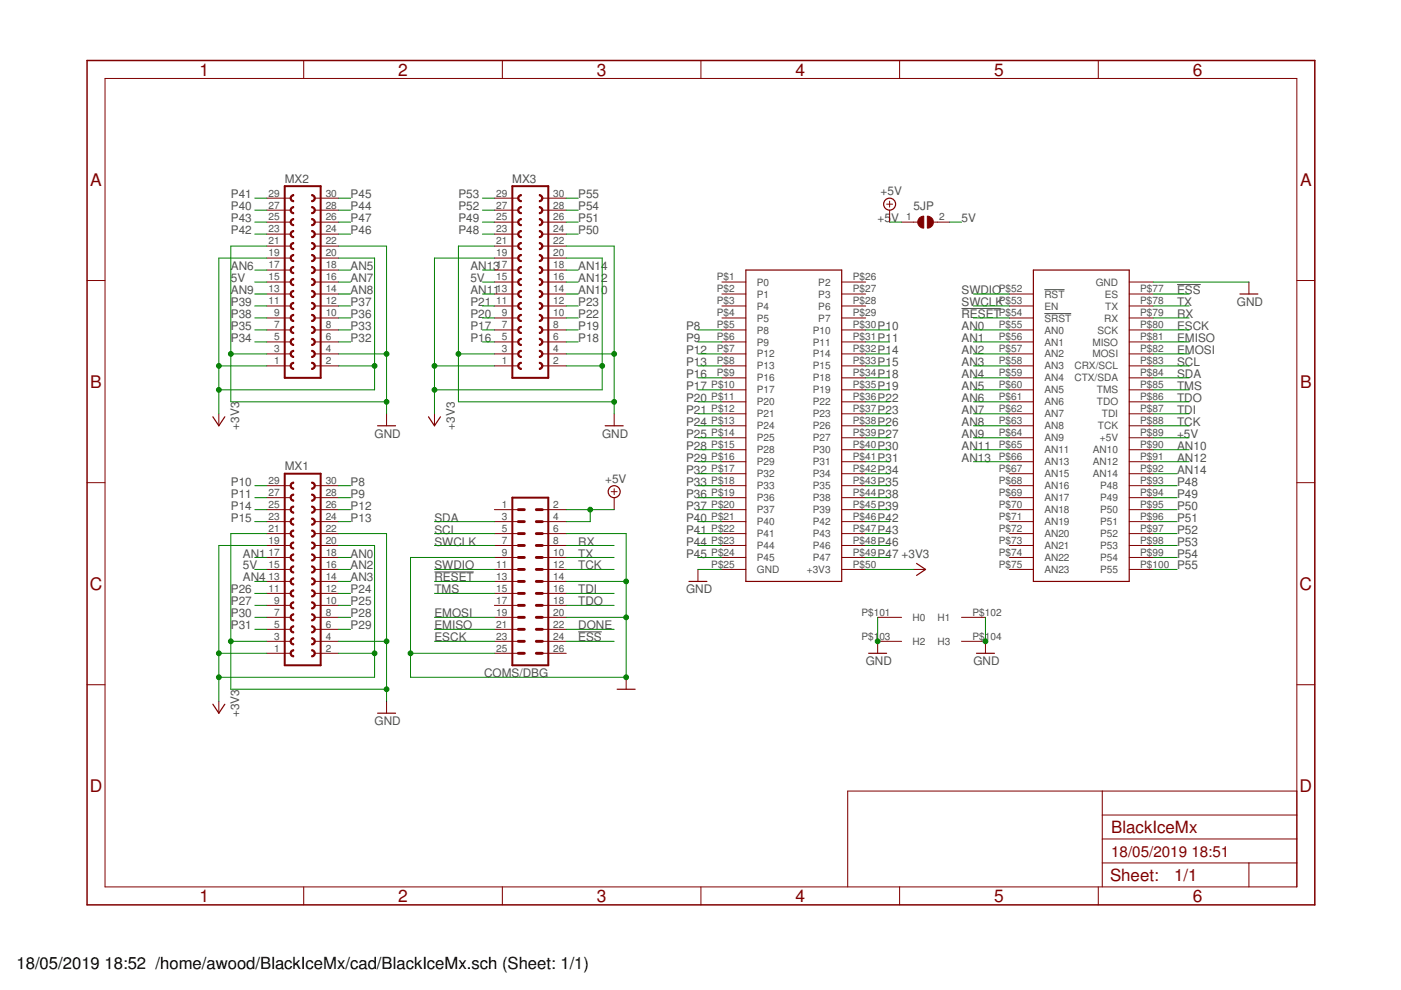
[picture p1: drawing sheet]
<svg xmlns="http://www.w3.org/2000/svg" width="297mm" height="210mm" viewBox="0 0 297 210" stroke-linecap="round" stroke-linejoin="round" font-family="sans-serif">
<path d="M203.9 65.4h8.3M221.4 61.4h4.3M221.4 66.5h5.7M249.6 60.3h5M92.1 121.3h8.3M122.6 134h5" fill="none" stroke="#505050" stroke-width=".21"/>
<path d="M60.4 39.5h7.6v40.6h-7.6zM108.6 39.5h7.6v40.6h-7.6zM60.4 100.4h7.6v40.7h-7.6zM108.6 105.5h7.6v35.6h-7.6z" fill="none" stroke="#800000" stroke-width=".42"/>
<g fill="#800000" stroke="#800000" stroke-width=".21">
<path d="M61.7 132.9l.6-.2v.2a.51 .51 0 0 0-.5 .5 .51 .51 0 0 0 .5 .5v.3a.76 .76 0 0 1-.7-.5 .76 .76 0 0 1 .1-.8z" fill-rule="evenodd"/>
<path d="M61.7 135.4l.6-.2v.3a.51 .51 0 0 0-.5 .5 .51 .51 0 0 0 .5 .5v.2a.77 .77 0 0 1-.7-.4 .77 .77 0 0 1 .1-.9z" fill-rule="evenodd"/>
<path d="M61.7 138l.6-.2v.2a.51 .51 0 0 0-.5 .5 .51 .51 0 0 0 .5 .5v.3a.77 .77 0 0 1-.7-.5 .77 .77 0 0 1 .1-.8z" fill-rule="evenodd"/>
<path d="M66.1 132.7a.76 .76 0 0 1 .8 .7 .76 .76 0 0 1-.8 .8v-.3a.51 .51 0 0 0 .5-.5 .51 .51 0 0 0-.5-.5z" fill-rule="evenodd"/>
<path d="M66.1 135.2a.76 .76 0 0 1 .8 .8 .76 .76 0 0 1-.8 .7v-.2a.51 .51 0 0 0 .5-.5 .51 .51 0 0 0-.5-.5z" fill-rule="evenodd"/>
<path d="M66.1 137.8a.76 .76 0 0 1 .8 .7 .76 .76 0 0 1-.8 .8v-.3a.51 .51 0 0 0 .5-.5 .51 .51 0 0 0-.5-.5z" fill-rule="evenodd"/>
<path d="M61.7 127.8l.6-.2v.2a.51 .51 0 0 0-.5 .6 .51 .51 0 0 0 .5 .5v.2a.76 .76 0 0 1-.7-.4 .76 .76 0 0 1 .1-.9z" fill-rule="evenodd"/>
<path d="M61.7 130.4l.6-.3v.3a.51 .51 0 0 0-.5 .5 .51 .51 0 0 0 .5 .5v.3a.76 .76 0 0 1-.7-.5 .76 .76 0 0 1 .1-.8z" fill-rule="evenodd"/>
<path d="M66.1 127.6a.76 .76 0 0 1 .8 .8 .76 .76 0 0 1-.8 .7v-.2a.51 .51 0 0 0 .5-.5 .51 .51 0 0 0-.5-.6z" fill-rule="evenodd"/>
<path d="M66.1 130.1a.76 .76 0 0 1 .8 .8 .76 .76 0 0 1-.8 .8v-.3a.51 .51 0 0 0 .5-.5 .51 .51 0 0 0-.5-.5z" fill-rule="evenodd"/>
<path d="M61.7 120.2l.6-.2v.2a.51 .51 0 0 0-.5 .5 .51 .51 0 0 0 .5 .5v.3a.76 .76 0 0 1-.7-.5 .76 .76 0 0 1 .1-.8z" fill-rule="evenodd"/>
<path d="M61.7 122.7l.6-.2v.3a.51 .51 0 0 0-.5 .5 .51 .51 0 0 0 .5 .5v.2a.76 .76 0 0 1-.7-.4 .76 .76 0 0 1 .1-.9z" fill-rule="evenodd"/>
<path d="M61.7 125.3l.6-.2v.2a.51 .51 0 0 0-.5 .5 .51 .51 0 0 0 .5 .5v.3a.76 .76 0 0 1-.7-.5 .76 .76 0 0 1 .1-.8z" fill-rule="evenodd"/>
<path d="M66.1 120a.76 .76 0 0 1 .8 .7 .76 .76 0 0 1-.8 .8v-.3a.51 .51 0 0 0 .5-.5 .51 .51 0 0 0-.5-.5z" fill-rule="evenodd"/>
<path d="M66.1 122.5a.76 .76 0 0 1 .8 .8 .76 .76 0 0 1-.8 .7v-.2a.51 .51 0 0 0 .5-.5 .51 .51 0 0 0-.5-.5z" fill-rule="evenodd"/>
<path d="M66.1 125.1a.76 .76 0 0 1 .8 .7 .76 .76 0 0 1-.8 .8v-.3a.51 .51 0 0 0 .5-.5 .51 .51 0 0 0-.5-.5z" fill-rule="evenodd"/>
<path d="M61.7 115.1l.6-.2v.2a.51 .51 0 0 0-.5 .6 .51 .51 0 0 0 .5 .5v.2a.76 .76 0 0 1-.7-.4 .76 .76 0 0 1 .1-.9z" fill-rule="evenodd"/>
<path d="M61.7 117.7l.6-.3v.3a.51 .51 0 0 0-.5 .5 .51 .51 0 0 0 .5 .5v.3a.76 .76 0 0 1-.7-.5 .76 .76 0 0 1 .1-.8z" fill-rule="evenodd"/>
<path d="M66.1 114.9a.75 .75 0 0 1 .8 .8 .75 .75 0 0 1-.8 .7v-.2a.51 .51 0 0 0 .5-.5 .51 .51 0 0 0-.5-.6z" fill-rule="evenodd"/>
<path d="M66.1 117.4a.76 .76 0 0 1 .8 .8 .76 .76 0 0 1-.8 .8v-.3a.51 .51 0 0 0 .5-.5 .51 .51 0 0 0-.5-.5z" fill-rule="evenodd"/>
<path d="M61.7 107.5l.6-.2v.2a.51 .51 0 0 0-.5 .6 .51 .51 0 0 0 .5 .5v.2a.78 .78 0 0 1-.7-.5 .78 .78 0 0 1 .1-.8z" fill-rule="evenodd"/>
<path d="M61.7 110l.6-.2v.3a.51 .51 0 0 0-.5 .5 .51 .51 0 0 0 .5 .5v.3a.78 .78 0 0 1-.7-.5 .78 .78 0 0 1 .1-.9z" fill-rule="evenodd"/>
<path d="M61.7 112.6l.6-.2v.2a.51 .51 0 0 0-.5 .5 .51 .51 0 0 0 .5 .5v.3a.78 .78 0 0 1-.7-.5 .78 .78 0 0 1 .1-.8z" fill-rule="evenodd"/>
<path d="M66.1 107.3a.76 .76 0 0 1 .8 .8 .76 .76 0 0 1-.8 .7v-.2a.51 .51 0 0 0 .5-.5 .51 .51 0 0 0-.5-.6z" fill-rule="evenodd"/>
<path d="M66.1 109.8a.76 .76 0 0 1 .8 .8 .76 .76 0 0 1-.8 .8v-.3a.51 .51 0 0 0 .5-.5 .51 .51 0 0 0-.5-.5z" fill-rule="evenodd"/>
<path d="M66.1 112.4a.76 .76 0 0 1 .8 .7 .76 .76 0 0 1-.8 .8v-.3a.51 .51 0 0 0 .5-.5 .51 .51 0 0 0-.5-.5z" fill-rule="evenodd"/>
<path d="M61.7 102.4l.6-.2v.3a.51 .51 0 0 0-.5 .5 .51 .51 0 0 0 .5 .5v.2a.78 .78 0 0 1-.7-.4 .78 .78 0 0 1 .1-.9z" fill-rule="evenodd"/>
<path d="M61.7 105l.6-.2v.2a.51 .51 0 0 0-.5 .5 .51 .51 0 0 0 .5 .5v.3a.78 .78 0 0 1-.7-.5 .78 .78 0 0 1 .1-.8z" fill-rule="evenodd"/>
<path d="M66.1 102.2a.76 .76 0 0 1 .8 .8 .76 .76 0 0 1-.8 .7v-.2a.51 .51 0 0 0 .5-.5 .51 .51 0 0 0-.5-.5z" fill-rule="evenodd"/>
<path d="M66.1 104.8a.76 .76 0 0 1 .8 .7 .76 .76 0 0 1-.8 .8v-.3a.51 .51 0 0 0 .5-.5 .51 .51 0 0 0-.5-.5z" fill-rule="evenodd"/>
<path d="M61.7 71.9l.6-.2v.3a.51 .51 0 0 0-.5 .5 .51 .51 0 0 0 .5 .5v.3a.77 .77 0 0 1-.7-.5 .77 .77 0 0 1 .1-.9z" fill-rule="evenodd"/>
<path d="M61.7 74.5l.6-.2v.2a.51 .51 0 0 0-.5 .5 .51 .51 0 0 0 .5 .5v.3a.77 .77 0 0 1-.7-.5 .77 .77 0 0 1 .1-.8z" fill-rule="evenodd"/>
<path d="M61.7 77l.6-.2v.3a.51 .51 0 0 0-.5 .5 .51 .51 0 0 0 .5 .5v.2a.78 .78 0 0 1-.7-.4 .78 .78 0 0 1 .1-.9z" fill-rule="evenodd"/>
<path d="M66.1 71.7a.76 .76 0 0 1 .8 .8 .76 .76 0 0 1-.8 .8v-.3a.51 .51 0 0 0 .5-.5 .51 .51 0 0 0-.5-.5z" fill-rule="evenodd"/>
<path d="M66.1 74.3a.76 .76 0 0 1 .8 .7 .76 .76 0 0 1-.8 .8v-.3a.51 .51 0 0 0 .5-.5 .51 .51 0 0 0-.5-.5z" fill-rule="evenodd"/>
<path d="M66.1 76.8a.76 .76 0 0 1 .8 .8 .76 .76 0 0 1-.8 .7v-.2a.51 .51 0 0 0 .5-.5 .51 .51 0 0 0-.5-.5z" fill-rule="evenodd"/>
<path d="M61.7 66.9l.6-.2v.2a.51 .51 0 0 0-.5 .5 .51 .51 0 0 0 .5 .5v.3a.77 .77 0 0 1-.7-.5 .77 .77 0 0 1 .1-.8z" fill-rule="evenodd"/>
<path d="M61.7 69.4l.6-.2v.2a.51 .51 0 0 0-.5 .6 .51 .51 0 0 0 .5 .5v.2a.77 .77 0 0 1-.7-.5 .77 .77 0 0 1 .1-.8z" fill-rule="evenodd"/>
<path d="M66.1 66.7a.76 .76 0 0 1 .8 .7 .76 .76 0 0 1-.8 .8v-.3a.51 .51 0 0 0 .5-.5 .51 .51 0 0 0-.5-.5z" fill-rule="evenodd"/>
<path d="M66.1 69.2a.76 .76 0 0 1 .8 .8 .76 .76 0 0 1-.8 .7v-.2a.51 .51 0 0 0 .5-.5 .51 .51 0 0 0-.5-.6z" fill-rule="evenodd"/>
<path d="M61.7 59.2l.6-.2v.3a.51 .51 0 0 0-.5 .5 .51 .51 0 0 0 .5 .5v.3a.77 .77 0 0 1-.7-.5 .77 .77 0 0 1 .1-.9z" fill-rule="evenodd"/>
<path d="M61.7 61.8l.6-.2v.2a.51 .51 0 0 0-.5 .5 .51 .51 0 0 0 .5 .5v.3a.77 .77 0 0 1-.7-.5 .77 .77 0 0 1 .1-.8z" fill-rule="evenodd"/>
<path d="M61.7 64.3l.6-.2v.3a.51 .51 0 0 0-.5 .5 .51 .51 0 0 0 .5 .5v.2a.77 .77 0 0 1-.7-.4 .77 .77 0 0 1 .1-.9z" fill-rule="evenodd"/>
<path d="M66.1 59a.76 .76 0 0 1 .8 .8 .76 .76 0 0 1-.8 .8v-.3a.51 .51 0 0 0 .5-.5 .51 .51 0 0 0-.5-.5z" fill-rule="evenodd"/>
<path d="M66.1 61.6a.76 .76 0 0 1 .8 .7 .76 .76 0 0 1-.8 .8v-.3a.51 .51 0 0 0 .5-.5 .51 .51 0 0 0-.5-.5z" fill-rule="evenodd"/>
<path d="M66.1 64.1a.76 .76 0 0 1 .8 .8 .76 .76 0 0 1-.8 .7v-.2a.51 .51 0 0 0 .5-.5 .51 .51 0 0 0-.5-.5z" fill-rule="evenodd"/>
<path d="M61.7 54.2l.6-.2v.2a.51 .51 0 0 0-.5 .5 .51 .51 0 0 0 .5 .5v.3a.77 .77 0 0 1-.7-.5 .77 .77 0 0 1 .1-.8z" fill-rule="evenodd"/>
<path d="M61.7 56.7l.6-.2v.2a.51 .51 0 0 0-.5 .6 .51 .51 0 0 0 .5 .5v.2a.77 .77 0 0 1-.7-.5 .77 .77 0 0 1 .1-.8z" fill-rule="evenodd"/>
<path d="M66.1 54a.76 .76 0 0 1 .8 .7 .76 .76 0 0 1-.8 .8v-.3a.51 .51 0 0 0 .5-.5 .51 .51 0 0 0-.5-.5z" fill-rule="evenodd"/>
<path d="M66.1 56.5a.76 .76 0 0 1 .8 .8 .76 .76 0 0 1-.8 .7v-.2a.51 .51 0 0 0 .5-.5 .51 .51 0 0 0-.5-.6z" fill-rule="evenodd"/>
<path d="M61.7 46.6l.6-.3v.3a.51 .51 0 0 0-.5 .5 .51 .51 0 0 0 .5 .5v.3a.76 .76 0 0 1-.7-.5 .76 .76 0 0 1 .1-.8z" fill-rule="evenodd"/>
<path d="M61.7 49.1l.6-.2v.2a.51 .51 0 0 0-.5 .5 .51 .51 0 0 0 .5 .5v.3a.76 .76 0 0 1-.7-.5 .76 .76 0 0 1 .1-.8z" fill-rule="evenodd"/>
<path d="M61.7 51.6l.6-.2v.3a.51 .51 0 0 0-.5 .5 .51 .51 0 0 0 .5 .5v.2a.77 .77 0 0 1-.7-.4 .77 .77 0 0 1 .1-.9z" fill-rule="evenodd"/>
<path d="M66.1 46.3a.76 .76 0 0 1 .8 .8 .76 .76 0 0 1-.8 .8v-.3a.51 .51 0 0 0 .5-.5 .51 .51 0 0 0-.5-.5z" fill-rule="evenodd"/>
<path d="M66.1 48.9a.76 .76 0 0 1 .8 .7 .76 .76 0 0 1-.8 .8v-.3a.51 .51 0 0 0 .5-.5 .51 .51 0 0 0-.5-.5z" fill-rule="evenodd"/>
<path d="M66.1 51.4a.76 .76 0 0 1 .8 .8 .76 .76 0 0 1-.8 .7v-.2a.51 .51 0 0 0 .5-.5 .51 .51 0 0 0-.5-.5z" fill-rule="evenodd"/>
<path d="M61.7 41.5l.6-.2v.2a.51 .51 0 0 0-.5 .5 .51 .51 0 0 0 .5 .5v.3a.76 .76 0 0 1-.7-.5 .76 .76 0 0 1 .1-.8z" fill-rule="evenodd"/>
<path d="M61.7 44l.6-.2v.2a.51 .51 0 0 0-.5 .6 .51 .51 0 0 0 .5 .5v.2a.76 .76 0 0 1-.7-.4 .76 .76 0 0 1 .1-.9z" fill-rule="evenodd"/>
<path d="M66.1 41.3a.76 .76 0 0 1 .8 .7 .76 .76 0 0 1-.8 .8v-.3a.51 .51 0 0 0 .5-.5 .51 .51 0 0 0-.5-.5z" fill-rule="evenodd"/>
<path d="M66.1 43.8a.76 .76 0 0 1 .8 .8 .76 .76 0 0 1-.8 .7v-.2a.51 .51 0 0 0 .5-.5 .51 .51 0 0 0-.5-.6z" fill-rule="evenodd"/>
<path d="M110 71.9l.5-.2v.3a.51 .51 0 0 0-.5 .5 .51 .51 0 0 0 .5 .5v.3a.76 .76 0 0 1-.7-.5 .76 .76 0 0 1 .2-.9z" fill-rule="evenodd"/>
<path d="M110 74.5l.5-.2v.2a.51 .51 0 0 0-.5 .5 .51 .51 0 0 0 .5 .5v.3a.76 .76 0 0 1-.7-.5 .76 .76 0 0 1 .2-.8z" fill-rule="evenodd"/>
<path d="M110 77l.5-.2v.3a.51 .51 0 0 0-.5 .5 .51 .51 0 0 0 .5 .5v.2a.77 .77 0 0 1-.7-.4 .77 .77 0 0 1 .2-.9z" fill-rule="evenodd"/>
<path d="M114.3 71.7a.76 .76 0 0 1 .8 .8 .76 .76 0 0 1-.8 .8v-.3a.51 .51 0 0 0 .5-.5 .51 .51 0 0 0-.5-.5z" fill-rule="evenodd"/>
<path d="M114.3 74.3a.76 .76 0 0 1 .8 .7 .76 .76 0 0 1-.8 .8v-.3a.51 .51 0 0 0 .5-.5 .51 .51 0 0 0-.5-.5z" fill-rule="evenodd"/>
<path d="M114.3 76.8a.76 .76 0 0 1 .8 .8 .76 .76 0 0 1-.8 .7v-.2a.51 .51 0 0 0 .5-.5 .51 .51 0 0 0-.5-.5z" fill-rule="evenodd"/>
<path d="M110 66.9l.5-.2v.2a.51 .51 0 0 0-.5 .5 .51 .51 0 0 0 .5 .5v.3a.76 .76 0 0 1-.7-.5 .76 .76 0 0 1 .2-.8z" fill-rule="evenodd"/>
<path d="M110 69.4l.5-.2v.2a.51 .51 0 0 0-.5 .6 .51 .51 0 0 0 .5 .5v.2a.76 .76 0 0 1-.7-.4 .76 .76 0 0 1 .2-.9z" fill-rule="evenodd"/>
<path d="M114.3 66.7a.76 .76 0 0 1 .8 .7 .76 .76 0 0 1-.8 .8v-.3a.51 .51 0 0 0 .5-.5 .51 .51 0 0 0-.5-.5z" fill-rule="evenodd"/>
<path d="M114.3 69.2a.76 .76 0 0 1 .8 .8 .76 .76 0 0 1-.8 .7v-.2a.51 .51 0 0 0 .5-.5 .51 .51 0 0 0-.5-.6z" fill-rule="evenodd"/>
<path d="M110 59.2l.5-.2v.3a.51 .51 0 0 0-.5 .5 .51 .51 0 0 0 .5 .5v.3a.76 .76 0 0 1-.7-.5 .76 .76 0 0 1 .2-.9z" fill-rule="evenodd"/>
<path d="M110 61.8l.5-.2v.2a.51 .51 0 0 0-.5 .5 .51 .51 0 0 0 .5 .5v.3a.76 .76 0 0 1-.7-.5 .76 .76 0 0 1 .2-.8z" fill-rule="evenodd"/>
<path d="M110 64.3l.5-.2v.3a.51 .51 0 0 0-.5 .5 .51 .51 0 0 0 .5 .5v.2a.76 .76 0 0 1-.7-.4 .76 .76 0 0 1 .2-.9z" fill-rule="evenodd"/>
<path d="M114.3 59a.76 .76 0 0 1 .8 .8 .76 .76 0 0 1-.8 .8v-.3a.51 .51 0 0 0 .5-.5 .51 .51 0 0 0-.5-.5z" fill-rule="evenodd"/>
<path d="M114.3 61.6a.76 .76 0 0 1 .8 .7 .76 .76 0 0 1-.8 .8v-.3a.51 .51 0 0 0 .5-.5 .51 .51 0 0 0-.5-.5z" fill-rule="evenodd"/>
<path d="M114.3 64.1a.76 .76 0 0 1 .8 .8 .76 .76 0 0 1-.8 .7v-.2a.51 .51 0 0 0 .5-.5 .51 .51 0 0 0-.5-.5z" fill-rule="evenodd"/>
<path d="M110 54.2l.5-.2v.2a.51 .51 0 0 0-.5 .5 .51 .51 0 0 0 .5 .5v.3a.76 .76 0 0 1-.7-.5 .76 .76 0 0 1 .2-.8z" fill-rule="evenodd"/>
<path d="M110 56.7l.5-.2v.2a.51 .51 0 0 0-.5 .6 .51 .51 0 0 0 .5 .5v.2a.76 .76 0 0 1-.7-.4 .76 .76 0 0 1 .2-.9z" fill-rule="evenodd"/>
<path d="M114.3 54a.76 .76 0 0 1 .8 .7 .76 .76 0 0 1-.8 .8v-.3a.51 .51 0 0 0 .5-.5 .51 .51 0 0 0-.5-.5z" fill-rule="evenodd"/>
<path d="M114.3 56.5a.76 .76 0 0 1 .8 .8 .76 .76 0 0 1-.8 .7v-.2a.51 .51 0 0 0 .5-.5 .51 .51 0 0 0-.5-.6z" fill-rule="evenodd"/>
<path d="M110 46.6l.5-.3v.3a.51 .51 0 0 0-.5 .5 .51 .51 0 0 0 .5 .5v.3a.75 .75 0 0 1-.7-.5 .75 .75 0 0 1 .2-.8z" fill-rule="evenodd"/>
<path d="M110 49.1l.5-.2v.2a.51 .51 0 0 0-.5 .5 .51 .51 0 0 0 .5 .5v.3a.75 .75 0 0 1-.7-.5 .75 .75 0 0 1 .2-.8z" fill-rule="evenodd"/>
<path d="M110 51.6l.5-.2v.3a.51 .51 0 0 0-.5 .5 .51 .51 0 0 0 .5 .5v.2a.76 .76 0 0 1-.7-.4 .76 .76 0 0 1 .2-.9z" fill-rule="evenodd"/>
<path d="M114.3 46.3a.76 .76 0 0 1 .8 .8 .76 .76 0 0 1-.8 .8v-.3a.51 .51 0 0 0 .5-.5 .51 .51 0 0 0-.5-.5z" fill-rule="evenodd"/>
<path d="M114.3 48.9a.76 .76 0 0 1 .8 .7 .76 .76 0 0 1-.8 .8v-.3a.51 .51 0 0 0 .5-.5 .51 .51 0 0 0-.5-.5z" fill-rule="evenodd"/>
<path d="M114.3 51.4a.76 .76 0 0 1 .8 .8 .76 .76 0 0 1-.8 .7v-.2a.51 .51 0 0 0 .5-.5 .51 .51 0 0 0-.5-.5z" fill-rule="evenodd"/>
<path d="M110 41.5l.5-.2v.2a.51 .51 0 0 0-.5 .5 .51 .51 0 0 0 .5 .5v.3a.75 .75 0 0 1-.7-.5 .75 .75 0 0 1 .2-.8z" fill-rule="evenodd"/>
<path d="M110 44l.5-.2v.2a.51 .51 0 0 0-.5 .6 .51 .51 0 0 0 .5 .5v.2a.75 .75 0 0 1-.7-.4 .75 .75 0 0 1 .2-.9z" fill-rule="evenodd"/>
<path d="M114.3 41.3a.76 .76 0 0 1 .8 .7 .76 .76 0 0 1-.8 .8v-.3a.51 .51 0 0 0 .5-.5 .51 .51 0 0 0-.5-.5z" fill-rule="evenodd"/>
<path d="M114.3 43.8a.76 .76 0 0 1 .8 .8 .76 .76 0 0 1-.8 .7v-.2a.51 .51 0 0 0 .5-.5 .51 .51 0 0 0-.5-.6z" fill-rule="evenodd"/>
<path d="M196.6 45.8a1.27 1.27 0 0 1 1.3 1.3 1.27 1.27 0 0 1-1.3 1.3z" fill-rule="evenodd"/>
<path d="M194.9 46.2l1-.4v2.6a1.27 1.27 0 0 1-1.2-.8 1.27 1.27 0 0 1 .2-1.4z" fill-rule="evenodd"/>
</g>
<g fill="none" stroke="#800000" stroke-width=".21">
<path d="M22.3 16.6h252.7v171.4h-252.7zM64.4 12.8v3.8M106.5 12.8v3.8M148.6 12.8v3.8M190.7 12.8v3.8M232.9 12.8v3.8M18.5 59.5h3.8M56.6 59.8h5M56.6 57.3h5M56.6 54.7h5M56.6 52.2h5M56.6 49.6h5"/>
<path d="M56.6 47.1h5M56.6 44.6h5M56.6 42h5M66.7 59.8h5.1M66.7 57.3h5.1M66.7 54.7h5.1M66.7 52.2h5.1M66.7 49.6h5.1M66.7 47.1h5.1M66.7 44.6h5.1M66.7 42h5.1M104.8 59.8h5.1"/>
<path d="M104.8 57.3h5.1M104.8 54.7h5.1M104.8 52.2h5.1M104.8 49.6h5.1M104.8 47.1h5.1M104.8 44.6h5.1M104.8 42h5.1M115 59.8h5.1M115 57.3h5.1M115 54.7h5.1M115 52.2h5.1M115 49.6h5.1"/>
<path d="M115 47.1h5.1M115 44.6h5.1M115 42h5.1M153.1 59.8h5M178.5 59.8h5M188 43.3h1.3M188.6 42.7v1.2M188.6 44.6v2.5M191.2 47.1h3.4M197.9 47.1h3.4M239.4 59.8h5.1M264.8 59.8v2.5"/>
<path d="M275 59.5h3.8M56.6 77.6h5M56.6 75h5M56.6 72.5h5M56.6 70h5M56.6 67.4h5M56.6 64.9h5M56.6 62.3h5M66.7 77.6h5.1M66.7 75h5.1M66.7 72.5h5.1M66.7 70h5.1"/>
<path d="M66.7 67.4h5.1M66.7 64.9h5.1M66.7 62.3h5.1M104.8 77.6h5.1M104.8 75h5.1M104.8 72.5h5.1M104.8 70h5.1M104.8 67.4h5.1M104.8 64.9h5.1M104.8 62.3h5.1M115 77.6h5.1M115 75h5.1"/>
<path d="M115 72.5h5.1M115 70h5.1M115 67.4h5.1M115 64.9h5.1M115 62.3h5.1M153.1 77.6h5M153.1 75h5M153.1 72.5h5M153.1 70h5M153.1 67.4h5M153.1 64.9h5M153.1 62.3h5"/>
<path d="M178.5 77.6h5M178.5 75h5M178.5 72.5h5M178.5 70h5M178.5 67.4h5M178.5 64.9h5M178.5 62.3h5M214 77.6h5.1M214 75h5.1M214 72.5h5.1M214 70h5.1M214 67.4h5.1"/>
<path d="M214 64.9h5.1M214 62.3h5.1M239.4 77.6h5.1M239.4 75h5.1M239.4 72.5h5.1M239.4 70h5.1M239.4 67.4h5.1M239.4 64.9h5.1M239.4 62.3h5.1M46.4 87.7v2.6M82 87.7v2.6M92.1 87.7v2.6"/>
<path d="M130.2 87.7v2.6M153.1 80.1h5M153.1 82.7h5M153.1 85.2h5M153.1 87.7h5M153.1 90.3h5M153.1 92.8h5M153.1 95.4h5M153.1 97.9h5M178.5 80.1h5M178.5 82.7h5M178.5 85.2h5"/>
<path d="M178.5 87.7h5M178.5 90.3h5M178.5 92.8h5M178.5 95.4h5M178.5 97.9h5M214 80.1h5.1M214 82.7h5.1M214 85.2h5.1M214 87.7h5.1M214 90.3h5.1M214 92.8h5.1M214 95.4h5.1"/>
<path d="M214 97.9h5.1M239.4 80.1h5.1M239.4 82.7h5.1M239.4 85.2h5.1M239.4 87.7h5.1M239.4 90.3h5.1M239.4 92.8h5.1M239.4 95.4h5.1M239.4 97.9h5.1M18.5 102.3h3.8M56.6 118.2h5M56.6 115.7h5"/>
<path d="M56.6 113.1h5M56.6 110.6h5M56.6 108.1h5M56.6 105.5h5M56.6 103h5M66.7 118.2h5.1M66.7 115.7h5.1M66.7 113.1h5.1M66.7 110.6h5.1M66.7 108.1h5.1M66.7 105.5h5.1M66.7 103h5.1"/>
<path d="M104.8 118.2h5.1M104.8 115.7h5.1M104.8 113.1h5.1M104.8 110.6h5.1M104.8 108.1h5.1M115 118.2h5.1M115 115.7h5.1M115 113.1h5.1M115 110.6h5.1M115 108.1h5.1M129.6 104.2h1.3M130.2 103.6v1.3"/>
<path d="M130.2 105.5v2.6M153.1 118.2h5M153.1 115.7h5M153.1 113.1h5M153.1 110.6h5M153.1 108.1h5M153.1 105.5h5M153.1 103h5M153.1 100.4h5M178.5 118.2h5M178.5 115.7h5M178.5 113.1h5"/>
<path d="M178.5 110.6h5M178.5 108.1h5M178.5 105.5h5M178.5 103h5M178.5 100.4h5M214 118.2h5.1M214 115.7h5.1M214 113.1h5.1M214 110.6h5.1M214 108.1h5.1M214 105.5h5.1M214 103h5.1"/>
<path d="M214 100.4h5.1M239.4 118.2h5.1M239.4 115.7h5.1M239.4 113.1h5.1M239.4 110.6h5.1M239.4 108.1h5.1M239.4 105.5h5.1M239.4 103h5.1M239.4 100.4h5.1M275 102.3h3.8M56.6 138.5h5M56.6 136h5"/>
<path d="M56.6 133.4h5M56.6 130.9h5M56.6 128.4h5M56.6 125.8h5M56.6 123.3h5M56.6 120.7h5M66.7 138.5h5.1M66.7 136h5.1M66.7 133.4h5.1M66.7 130.9h5.1M66.7 128.4h5.1M66.7 125.8h5.1"/>
<path d="M66.7 123.3h5.1M66.7 120.7h5.1M104.8 138.5h5.1M104.8 136h5.1M104.8 133.4h5.1M104.8 130.9h5.1M104.8 128.4h5.1M104.8 125.8h5.1M104.8 123.3h5.1M104.8 120.7h5.1M115 138.5h5.1M115 136h5.1"/>
<path d="M115 133.4h5.1M115 130.9h5.1M115 128.4h5.1M115 125.8h5.1M115 123.3h5.1M115 120.7h5.1M148 120.7v2.6M153.1 120.7h5M178.5 120.7h5M186.1 130.9h5.1M191.2 136h-5.1v2.5M193.7 120.7h2.5"/>
<path d="M203.9 136h5v2.5M203.9 130.9h5M214 120.7h5.1M239.4 120.7h5.1M18.5 145.2h3.8M46.4 148.7v2.5M82 148.7v2.5M132.8 143.6v2.5M275 145.2h3.8M233.7 167.7v20.3M233.7 177.9h41.3M233.7 172.8h41.3"/>
<path d="M275 167.7h-95.3v20.3M64.4 188v3.9M106.5 188v3.9M148.6 188v3.9M190.7 188v3.9M232.9 188v3.9M233.7 183h41.3M264.8 183v5"/>
</g>
<g fill="none" stroke="#800000" stroke-width=".25">
<path d="M158.1 57.3h20.4v66h-20.4zM219.1 57.3h20.3v66h-20.3zM262.9 62.3h3.8M45.1 88.4l1.3 1.9 1.3-1.9M80.1 90.3h3.8M90.8 88.4l1.3 1.9 1.3-1.9M128.3 90.3h3.8M194.3 119.5l1.9 1.2-1.9 1.3M146.1 123.3h3.8M184.2 138.5h3.8M207 138.5h3.8M45.1 149.3l1.3 1.9 1.3-1.9"/>
<path d="M80.1 151.2h3.8M130.9 146.1h3.8"/>
<circle cx="188.6" cy="43.3" r="1.27"/>
<circle cx="130.2" cy="104.2" r="1.27"/>
</g>
<g fill="none" stroke="#800000" stroke-width=".61">
<path d="M109.9 113.1h1.3M109.9 110.6h1.3M109.9 108.1h1.3M109.9 118.2h1.3M109.9 115.7h1.3M113.7 113.1h1.3M113.7 110.6h1.3M113.7 108.1h1.3M113.7 118.2h1.3M113.7 115.7h1.3M109.9 125.8h1.3M109.9 123.3h1.3"/>
<path d="M109.9 120.7h1.3M109.9 130.9h1.3M109.9 128.4h1.3M109.9 138.5h1.3M109.9 136h1.3M109.9 133.4h1.3M113.7 125.8h1.3M113.7 123.3h1.3M113.7 120.7h1.3M113.7 130.9h1.3M113.7 128.4h1.3M113.7 138.5h1.3"/>
<path d="M113.7 136h1.3M113.7 133.4h1.3"/>
</g>
<path d="M18.5 12.8h260.3v179.1h-260.3z" fill="none" stroke="#800000" stroke-width=".32"/>
<g fill="none" stroke="#008000" stroke-width=".21">
<path d="M54 57.3h2.6M54 47.1h2.6M54 59.8h2.6M54 44.6h2.6M54 42h2.6M54 49.6h2.6M56.6 54.7h-10.2v33M56.6 52.2h-7.7v33h33.1M71.8 54.7h7.6v28h-33M71.8 57.3h2.5M71.8 47.1h2.5M71.8 59.8h2.5"/>
<path d="M71.8 44.6h2.5M71.8 42h2.5M71.8 49.6h2.5M71.8 52.2h10.2v35.5M102.3 57.3h2.5M102.3 47.1h2.5M102.3 59.8h2.5M102.3 44.6h2.5M102.3 42h2.5M102.3 49.6h2.5M104.8 54.7h-12.7v33M104.8 52.2h-7.6v33h33"/>
<path d="M120.1 54.7h7.6v28h-35.6M120.1 57.3h2.5M120.1 47.1h2.5M120.1 59.8h2.5M120.1 44.6h2.5M120.1 42h2.5M120.1 49.6h2.5M120.1 52.2h10.1v35.5M188.6 47.1h2.6M201.3 47.1h2.6M244.5 59.8h20.3M46.4 77.6h10.2"/>
<path d="M48.9 75h7.7M54 72.5h2.6M54 67.4h2.6M54 70h2.6M54 64.9h2.6M54 62.3h2.6M71.8 77.6h7.6M71.8 72.5h2.5M71.8 75h10.2M71.8 67.4h2.5M71.8 70h2.5M71.8 64.9h2.5"/>
<path d="M71.8 62.3h2.5M92.1 77.6h12.7M97.2 75h7.6M102.3 72.5h2.5M102.3 67.4h2.5M102.3 70h2.5M102.3 64.9h2.5M102.3 62.3h2.5M120.1 77.6h7.6M120.1 72.5h2.5M120.1 75h10.1M120.1 67.4h2.5"/>
<path d="M120.1 70h2.5M120.1 64.9h2.5M120.1 62.3h2.5M148 77.6h5.1M148 72.5h5.1M148 75h5.1M148 70h5.1M183.5 77.6h5.1M183.5 72.5h5.1M183.5 75h5.1M183.5 70h5.1M206.4 77.6h7.6"/>
<path d="M206.4 72.5h7.6M206.4 75h7.6M206.4 67.4h7.6M206.4 70h7.6M206.4 64.9h7.6M206.4 62.3h7.6M244.5 77.6h7.6M244.5 72.5h7.6M244.5 75h7.6M244.5 67.4h7.6M244.5 70h7.6M244.5 64.9h7.6"/>
<path d="M244.5 62.3h7.6M148 82.7h5.1M148 80.1h5.1M148 90.3h5.1M148 92.8h5.1M148 85.2h5.1M148 87.7h5.1M148 95.4h5.1M148 97.9h5.1M183.5 82.7h5.1M183.5 80.1h5.1M183.5 90.3h5.1"/>
<path d="M183.5 92.8h5.1M183.5 85.2h5.1M183.5 87.7h5.1M183.5 95.4h5.1M183.5 97.9h5.1M206.4 82.7h7.6M206.4 80.1h7.6M206.4 90.3h7.6M206.4 92.8h7.6M206.4 85.2h7.6M206.4 87.7h7.6M206.4 95.4h7.6"/>
<path d="M206.4 97.9h7.6M244.5 82.7h7.6M244.5 80.1h7.6M244.5 90.3h7.6M244.5 92.8h7.6M244.5 85.2h7.6M244.5 87.7h7.6M244.5 95.4h7.6M244.5 97.9h7.6M54 118.2h2.6M54 110.6h2.6M54 108.1h2.6"/>
<path d="M54 103h2.6M54 105.5h2.6M56.6 115.7h-10.2v33M56.6 113.1h-7.7v33h33.1M71.8 115.7h7.6v27.9h-33M71.8 118.2h2.5M71.8 110.6h2.5M71.8 108.1h2.5M71.8 103h2.5M71.8 105.5h2.5M71.8 113.1h10.2v35.6M92.1 115.7h12.7"/>
<path d="M92.1 110.6h12.7M92.1 113.1h12.7M120.1 115.7h10.1M120.1 113.1h12.7v30.5h-45.8v-25.4h17.8M120.1 118.2h10.1M120.1 108.1h10.1M125.1 108.1v2.5h-5M148 115.7h5.1M148 118.2h5.1M148 110.6h5.1M148 108.1h5.1M148 103h5.1"/>
<path d="M148 105.5h5.1M148 100.4h5.1M148 113.1h5.1M183.5 115.7h5.1M183.5 118.2h5.1M183.5 110.6h5.1M183.5 108.1h5.1M183.5 103h5.1M183.5 105.5h5.1M183.5 100.4h5.1M183.5 113.1h5.1M244.5 115.7h5.1"/>
<path d="M244.5 118.2h5.1M244.5 110.6h5.1M244.5 108.1h5.1M244.5 103h5.1M244.5 105.5h5.1M244.5 100.4h5.1M244.5 113.1h5.1M46.4 138.5h10.2M48.9 136h7.7M54 120.7h2.6M54 123.3h2.6M54 125.8h2.6"/>
<path d="M54 128.4h2.6M54 130.9h2.6M54 133.4h2.6M71.8 138.5h7.6M71.8 120.7h2.5M71.8 123.3h2.5M71.8 125.8h2.5M71.8 128.4h2.5M71.8 130.9h2.5M71.8 133.4h2.5M71.8 136h10.2M87 138.5h17.8"/>
<path d="M92.1 120.7h12.7M92.1 123.3h12.7M92.1 125.8h12.7M92.1 130.9h12.7M92.1 133.4h12.7M92.1 136h12.7M120.1 120.7h10.1M120.1 123.3h12.7M120.1 125.8h10.1M120.1 128.4h10.1M120.1 130.9h12.7M120.1 133.4h10.1"/>
<path d="M120.1 136h10.1M148 120.7h5.1M183.5 120.7h10.2M186.1 130.9v5.1M208.9 130.9v5.1M244.5 120.7h5.1"/>
</g>
<g fill="#008000" stroke="#008000" stroke-width=".21">
<circle cx="92.1" cy="77.6" r=".51"/>
<circle cx="127.7" cy="77.6" r=".51"/>
<circle cx="92.1" cy="82.7" r=".51"/>
<circle cx="46.4" cy="82.7" r=".51"/>
<circle cx="79.4" cy="77.6" r=".51"/>
<circle cx="46.4" cy="77.6" r=".51"/>
<circle cx="46.4" cy="138.5" r=".51"/>
<circle cx="79.4" cy="138.5" r=".51"/>
<circle cx="46.4" cy="143.6" r=".51"/>
<circle cx="125.1" cy="108.1" r=".51"/>
<circle cx="130.2" cy="85.2" r=".51"/>
<circle cx="130.2" cy="75" r=".51"/>
<circle cx="97.2" cy="75" r=".51"/>
<circle cx="82" cy="85.2" r=".51"/>
<circle cx="48.9" cy="75" r=".51"/>
<circle cx="82" cy="75" r=".51"/>
<circle cx="82" cy="136" r=".51"/>
<circle cx="48.9" cy="136" r=".51"/>
<circle cx="82" cy="146.1" r=".51"/>
<circle cx="208.9" cy="136" r=".51"/>
<circle cx="186.1" cy="136" r=".51"/>
<circle cx="132.8" cy="123.3" r=".51"/>
<circle cx="132.8" cy="130.9" r=".51"/>
<circle cx="132.8" cy="143.6" r=".51"/>
<circle cx="87" cy="138.5" r=".51"/>
</g>
<g font-size="3.7" fill="#800000">
<text x="42.3" y="16">1</text>
<text x="84.4" y="16">2</text>
<text x="126.5" y="16">3</text>
<text x="168.7" y="16">4</text>
<text x="210.8" y="16">5</text>
<text x="252.9" y="16">6</text>
<text x="19.1" y="39.3">A</text>
<text x="275.6" y="39.3">A</text>
<text x="19.1" y="82.2">B</text>
<text x="275.6" y="82.2">B</text>
<text x="19" y="125.1">C</text>
<text x="275.5" y="125.1">C</text>
<text x="19" y="167.9">D</text>
<text x="275.5" y="167.9">D</text>
<text x="42.3" y="191.2">1</text>
<text x="84.4" y="191.2">2</text>
<text x="126.5" y="191.2">3</text>
<text x="168.7" y="191.2">4</text>
<text x="210.8" y="191.2">5</text>
<text x="252.9" y="191.2">6</text>
</g>
<g font-size="3.6" fill="#800000">
<text x="235.6" y="176.6">BlackIceMx</text>
<text x="235.3" y="186.9">Sheet:</text>
<text x="248.9" y="186.8">1/1</text>
</g>
<g font-size="3.5">
<text x="3.5" y="205.4">18/05/2019</text>
<text x="22.2" y="205.4">18:52 /home/awood/BlackIceMx/cad/BlackIceMx.sch (Sheet: 1/1)</text>
</g>
<g font-size="3.2" fill="#800000">
<text x="235.6" y="181.7">18/05/2019</text>
<text x="252.6" y="181.7">18:51</text>
</g>
<g font-size="2.5" fill="#505050">
<text x="60.4" y="38.7">MX2</text>
<text x="108.6" y="38.7">MX3</text>
<text x="186.7" y="41.4">+5V</text>
<text x="48.9" y="44.6">P40</text>
<text x="48.9" y="42">P41</text>
<text x="48.9" y="47.1">P43</text>
<text x="74.3" y="44.6">P44</text>
<text x="74.3" y="42">P45</text>
<text x="74.3" y="47.1">P47</text>
<text x="97.2" y="42">P53</text>
<text x="97.2" y="44.6">P52</text>
<text x="97.2" y="47.1">P49</text>
<text x="122.6" y="42">P55</text>
<text x="122.6" y="44.6">P54</text>
<text x="122.6" y="47.1">P51</text>
<text x="186.1" y="47.1">+5V</text>
<text x="193.7" y="44.6">5JP</text>
<text x="203.9" y="47.1">5V</text>
<text x="48.9" y="49.6">P42</text>
<text x="74.3" y="49.6">P46</text>
<text x="97.2" y="49.6">P48</text>
<text x="122.6" y="49.6">P50</text>
<text x="48.9" y="57.3">AN6</text>
<text x="48.9" y="59.8">5V</text>
<text x="74.3" y="57.3">AN5</text>
<text x="74.3" y="59.8">AN7</text>
<text x="99.7" y="57.3">AN13</text>
<text x="99.7" y="59.8">5V</text>
<text x="122.6" y="59.8">AN12</text>
<text x="122.6" y="57.3">AN14</text>
<text x="48.9" y="62.3">AN9</text>
<text x="48.9" y="64.9">P39</text>
<text x="74.3" y="62.3">AN8</text>
<text x="74.3" y="64.9">P37</text>
<text x="99.7" y="64.9">P21</text>
<text x="99.7" y="62.3">AN11</text>
<text x="122.6" y="64.9">P23</text>
<text x="122.6" y="62.3">AN10</text>
<text x="203.9" y="62.3">SWDIO</text>
<text x="203.9" y="64.9">SWCLK</text>
<text x="249.6" y="64.9">TX</text>
<text x="249.6" y="62.3">ESS</text>
<text x="262.3" y="64.9">GND</text>
<text x="48.9" y="67.4">P38</text>
<text x="48.9" y="70">P35</text>
<text x="74.3" y="70">P33</text>
<text x="74.3" y="67.4">P36</text>
<text x="99.7" y="70">P17</text>
<text x="99.7" y="67.4">P20</text>
<text x="122.6" y="67.4">P22</text>
<text x="122.6" y="70">P19</text>
<text x="145.4" y="70">P8</text>
<text x="186.1" y="70">P10</text>
<text x="203.9" y="70">AN0</text>
<text x="203.9" y="67.4">RESET</text>
<text x="249.6" y="67.4">RX</text>
<text x="249.6" y="70">ESCK</text>
<text x="48.9" y="72.5">P34</text>
<text x="74.3" y="72.5">P32</text>
<text x="99.7" y="72.5">P16</text>
<text x="122.6" y="72.5">P18</text>
<text x="145.4" y="72.5">P9</text>
<text x="145.4" y="75">P12</text>
<text x="145.4" y="77.6">P13</text>
<text x="186.1" y="77.6">P15</text>
<text x="186.1" y="75">P14</text>
<text x="186.1" y="72.5">P11</text>
<text x="203.9" y="72.5">AN1</text>
<text x="203.9" y="75">AN2</text>
<text x="203.9" y="77.6">AN3</text>
<text x="249.6" y="77.6">SCL</text>
<text x="249.6" y="72.5">EMISO</text>
<text x="249.6" y="75">EMOSI</text>
<text x="145.4" y="80.1">P16</text>
<text x="145.4" y="82.7">P17</text>
<text x="186.1" y="82.7">P19</text>
<text x="186.1" y="80.1">P18</text>
<text x="203.9" y="80.1">AN4</text>
<text x="203.9" y="82.7">AN5</text>
<text x="249.6" y="82.7">TMS</text>
<text x="249.6" y="80.1">SDA</text>
<text x="145.4" y="85.2">P20</text>
<text x="145.4" y="87.7">P21</text>
<text x="186.1" y="87.7">P23</text>
<text x="186.1" y="85.2">P22</text>
<text x="203.9" y="85.2">AN6</text>
<text x="203.9" y="87.7">AN7</text>
<text x="249.6" y="87.7">TDI</text>
<text x="249.6" y="85.2">TDO</text>
<text x="50.7" y="91.1" transform="rotate(-90 50.7 91.1)">+3V3</text>
<text x="79.4" y="92.8">GND</text>
<text x="96.4" y="91.1" transform="rotate(-90 96.4 91.1)">+3V3</text>
<text x="127.7" y="92.8">GND</text>
<text x="145.4" y="90.3">P24</text>
<text x="145.4" y="92.8">P25</text>
<text x="145.4" y="95.4">P28</text>
<text x="186.1" y="95.4">P30</text>
<text x="186.1" y="92.8">P27</text>
<text x="186.1" y="90.3">P26</text>
<text x="203.9" y="90.3">AN8</text>
<text x="203.9" y="92.8">AN9</text>
<text x="203.9" y="95.4">AN11</text>
<text x="249.6" y="90.3">TCK</text>
<text x="249.6" y="92.8">+5V</text>
<text x="249.6" y="95.4">AN10</text>
<text x="60.4" y="99.7">MX1</text>
<text x="145.4" y="97.9">P29</text>
<text x="145.4" y="100.4">P32</text>
<text x="186.1" y="100.4">P34</text>
<text x="186.1" y="97.9">P31</text>
<text x="203.9" y="97.9">AN13</text>
<text x="249.6" y="97.9">AN12</text>
<text x="249.6" y="100.4">AN14</text>
<text x="48.9" y="105.5">P11</text>
<text x="48.9" y="103">P10</text>
<text x="74.3" y="103">P8</text>
<text x="74.3" y="105.5">P9</text>
<text x="128.3" y="102.3">+5V</text>
<text x="145.4" y="103">P33</text>
<text x="145.4" y="105.5">P36</text>
<text x="186.1" y="105.5">P38</text>
<text x="186.1" y="103">P35</text>
<text x="249.6" y="105.5">P49</text>
<text x="249.6" y="103">P48</text>
<text x="48.9" y="110.6">P15</text>
<text x="48.9" y="108">P14</text>
<text x="74.3" y="108">P12</text>
<text x="74.3" y="110.6">P13</text>
<text x="92.1" y="113.1">SCL</text>
<text x="92.1" y="110.6">SDA</text>
<text x="145.4" y="108">P37</text>
<text x="145.4" y="110.6">P40</text>
<text x="145.4" y="113.1">P41</text>
<text x="186.1" y="113.1">P43</text>
<text x="186.1" y="110.6">P42</text>
<text x="186.1" y="108">P39</text>
<text x="249.6" y="113.1">P52</text>
<text x="249.6" y="110.6">P51</text>
<text x="249.6" y="108">P50</text>
<text x="51.5" y="118.2">AN1</text>
<text x="74.3" y="118.2">AN0</text>
<text x="92.1" y="115.7">SWCLK</text>
<text x="122.6" y="115.7">RX</text>
<text x="122.6" y="118.2">TX</text>
<text x="145.4" y="115.7">P44</text>
<text x="145.4" y="118.2">P45</text>
<text x="186.1" y="118.2">P47 +3V3</text>
<text x="186.1" y="115.7">P46</text>
<text x="249.6" y="118.2">P54</text>
<text x="249.6" y="115.7">P53</text>
<text x="48.9" y="125.8">P26</text>
<text x="51.5" y="123.3">AN4</text>
<text x="51.5" y="120.7">5V</text>
<text x="74.3" y="120.7">AN2</text>
<text x="74.3" y="123.3">AN3</text>
<text x="74.3" y="125.8">P24</text>
<text x="92.1" y="125.8">TMS</text>
<text x="92.1" y="123.3">RESET</text>
<text x="92.1" y="120.7">SWDIO</text>
<text x="122.6" y="120.7">TCK</text>
<text x="122.6" y="125.8">TDI</text>
<text x="145.4" y="125.8">GND</text>
<text x="249.6" y="120.7">P55</text>
<text x="48.9" y="130.9">P30</text>
<text x="48.9" y="128.4">P27</text>
<text x="74.3" y="128.4">P25</text>
<text x="74.3" y="130.9">P28</text>
<text x="92.1" y="130.9">EMOSI</text>
<text x="122.6" y="128.4">TDO</text>
<text x="48.9" y="133.4">P31</text>
<text x="74.3" y="133.4">P29</text>
<text x="92.1" y="136">ESCK</text>
<text x="92.1" y="133.4">EMISO</text>
<text x="122.6" y="133.4">DONE</text>
<text x="122.6" y="136">ESS</text>
<text x="102.7" y="143.6">COMS/DBG</text>
<text x="183.5" y="141.1">GND</text>
<text x="206.4" y="141.1">GND</text>
<text x="50.7" y="152" transform="rotate(-90 50.7 152)">+3V3</text>
<text x="79.4" y="153.8">GND</text>
</g>
<g font-size="2.1" fill="#505050">
<text x="56.9" y="41.7">29</text>
<text x="69.1" y="41.7">30</text>
<text x="105.2" y="41.7">29</text>
<text x="117.3" y="41.7">30</text>
<text x="56.9" y="46.7">25</text>
<text x="56.9" y="44.2">27</text>
<text x="69.1" y="46.7">26</text>
<text x="69.1" y="44.2">28</text>
<text x="105.2" y="46.7">25</text>
<text x="105.2" y="44.2">27</text>
<text x="117.3" y="46.7">26</text>
<text x="117.3" y="44.2">28</text>
<text x="192.2" y="46.7">1</text>
<text x="199.1" y="46.7">2</text>
<text x="56.9" y="51.8">21</text>
<text x="56.9" y="49.3">23</text>
<text x="69.1" y="51.8">22</text>
<text x="69.1" y="49.3">24</text>
<text x="105.2" y="51.8">21</text>
<text x="105.2" y="49.3">23</text>
<text x="117.3" y="51.8">22</text>
<text x="117.3" y="49.3">24</text>
<text x="56.9" y="59.4">15</text>
<text x="56.9" y="56.9">17</text>
<text x="56.9" y="54.4">19</text>
<text x="69.1" y="59.4">16</text>
<text x="69.1" y="56.9">18</text>
<text x="69.1" y="54.4">20</text>
<text x="105.2" y="59.4">15</text>
<text x="105.2" y="56.9">17</text>
<text x="105.2" y="54.4">19</text>
<text x="117.3" y="59.4">16</text>
<text x="117.3" y="56.9">18</text>
<text x="117.3" y="54.4">20</text>
<text x="152" y="59.4">P$1</text>
<text x="180.8" y="59.4">P$26</text>
<text x="56.9" y="64.5">11</text>
<text x="56.9" y="62">13</text>
<text x="69.1" y="64.5">12</text>
<text x="69.1" y="62">14</text>
<text x="105.2" y="64.5">11</text>
<text x="105.2" y="62">13</text>
<text x="117.3" y="64.5">12</text>
<text x="117.3" y="62">14</text>
<text x="152" y="62">P$2</text>
<text x="152" y="64.5">P$3</text>
<text x="160.5" y="60.6">P0</text>
<text x="160.5" y="63.1">P1</text>
<text x="160.5" y="65.6">P4</text>
<text x="173.5" y="60.6">P2</text>
<text x="173.5" y="63.1">P3</text>
<text x="173.5" y="65.6">P6</text>
<text x="180.8" y="62">P$27</text>
<text x="180.8" y="64.5">P$28</text>
<text x="211.8" y="62">P$52</text>
<text x="211.8" y="64.5">P$53</text>
<text x="221.4" y="63.1">RST</text>
<text x="221.4" y="65.6">EN</text>
<text x="232.3" y="60.6">GND</text>
<text x="234.2" y="63.1">ES</text>
<text x="234.3" y="65.6">TX</text>
<text x="241.7" y="62">P$77</text>
<text x="241.7" y="64.5">P$78</text>
<text x="58.1" y="69.6">7</text>
<text x="58.1" y="67.1">9</text>
<text x="69.1" y="69.6">8</text>
<text x="69.1" y="67.1">10</text>
<text x="106.4" y="69.6">7</text>
<text x="106.4" y="67.1">9</text>
<text x="117.3" y="69.6">8</text>
<text x="117.3" y="67.1">10</text>
<text x="152" y="67.1">P$4</text>
<text x="152" y="69.6">P$5</text>
<text x="160.5" y="68.2">P5</text>
<text x="160.5" y="70.7">P8</text>
<text x="172.3" y="70.7">P10</text>
<text x="173.5" y="68.2">P7</text>
<text x="180.8" y="67.1">P$29</text>
<text x="180.8" y="69.6">P$30</text>
<text x="211.8" y="67.1">P$54</text>
<text x="211.8" y="69.6">P$55</text>
<text x="221.4" y="68.2">SRST</text>
<text x="221.4" y="70.7">AN0</text>
<text x="232.7" y="70.7">SCK</text>
<text x="234.1" y="68.2">RX</text>
<text x="241.7" y="67.1">P$79</text>
<text x="241.7" y="69.6">P$80</text>
<text x="58.1" y="77.2">1</text>
<text x="58.1" y="74.7">3</text>
<text x="58.1" y="72.1">5</text>
<text x="69.1" y="77.2">2</text>
<text x="69.1" y="74.7">4</text>
<text x="69.1" y="72.1">6</text>
<text x="106.4" y="77.2">1</text>
<text x="106.4" y="74.7">3</text>
<text x="106.4" y="72.1">5</text>
<text x="117.3" y="77.2">2</text>
<text x="117.3" y="74.7">4</text>
<text x="117.3" y="72.1">6</text>
<text x="152" y="72.1">P$6</text>
<text x="152" y="74.7">P$7</text>
<text x="152" y="77.2">P$8</text>
<text x="160.5" y="73.3">P9</text>
<text x="160.5" y="75.8">P12</text>
<text x="172.3" y="73.3">P11</text>
<text x="172.3" y="75.8">P14</text>
<text x="180.8" y="72.1">P$31</text>
<text x="180.8" y="74.7">P$32</text>
<text x="180.8" y="77.2">P$33</text>
<text x="211.8" y="72.1">P$56</text>
<text x="211.8" y="74.7">P$57</text>
<text x="211.8" y="77.2">P$58</text>
<text x="221.4" y="73.3">AN1</text>
<text x="221.4" y="75.8">AN2</text>
<text x="231.6" y="73.3">MISO</text>
<text x="231.6" y="75.8">MOSI</text>
<text x="241.7" y="72.1">P$81</text>
<text x="241.7" y="74.7">P$82</text>
<text x="241.7" y="77.2">P$83</text>
<text x="150.8" y="82.3">P$10</text>
<text x="152" y="79.8">P$9</text>
<text x="160.5" y="78.3">P13</text>
<text x="160.5" y="80.9">P16</text>
<text x="160.5" y="83.4">P17</text>
<text x="172.3" y="78.3">P15</text>
<text x="172.3" y="80.9">P18</text>
<text x="172.3" y="83.4">P19</text>
<text x="180.8" y="79.8">P$34</text>
<text x="180.8" y="82.3">P$35</text>
<text x="211.8" y="79.8">P$59</text>
<text x="211.8" y="82.3">P$60</text>
<text x="221.4" y="78.3">AN3</text>
<text x="221.4" y="80.9">AN4</text>
<text x="221.4" y="83.4">AN5</text>
<text x="227.8" y="78.3">CRX/SCL</text>
<text x="227.8" y="80.9">CTX/SDA</text>
<text x="232.6" y="83.4">TMS</text>
<text x="241.7" y="79.8">P$84</text>
<text x="241.7" y="82.3">P$85</text>
<text x="150.8" y="84.8">P$11</text>
<text x="150.8" y="87.4">P$12</text>
<text x="150.8" y="89.9">P$13</text>
<text x="160.5" y="86">P20</text>
<text x="160.5" y="88.5">P21</text>
<text x="172.3" y="86">P22</text>
<text x="172.3" y="88.5">P23</text>
<text x="180.8" y="84.8">P$36</text>
<text x="180.8" y="87.4">P$37</text>
<text x="180.8" y="89.9">P$38</text>
<text x="211.8" y="84.8">P$61</text>
<text x="211.8" y="87.4">P$62</text>
<text x="211.8" y="89.9">P$63</text>
<text x="221.4" y="86">AN6</text>
<text x="221.4" y="88.5">AN7</text>
<text x="232.6" y="86">TDO</text>
<text x="233.6" y="88.5">TDI</text>
<text x="241.7" y="84.8">P$86</text>
<text x="241.7" y="87.4">P$87</text>
<text x="241.7" y="89.9">P$88</text>
<text x="150.8" y="92.5">P$14</text>
<text x="150.8" y="95">P$15</text>
<text x="160.5" y="91">P24</text>
<text x="160.5" y="93.6">P25</text>
<text x="172.3" y="91">P26</text>
<text x="172.3" y="93.6">P27</text>
<text x="180.8" y="92.5">P$39</text>
<text x="180.8" y="95">P$40</text>
<text x="211.8" y="92.5">P$64</text>
<text x="211.8" y="95">P$65</text>
<text x="221.4" y="91">AN8</text>
<text x="221.4" y="93.6">AN9</text>
<text x="232.8" y="91">TCK</text>
<text x="233.2" y="93.6">+5V</text>
<text x="241.7" y="92.5">P$89</text>
<text x="241.7" y="95">P$90</text>
<text x="150.8" y="97.5">P$16</text>
<text x="150.8" y="100.1">P$17</text>
<text x="160.5" y="96.1">P28</text>
<text x="160.5" y="98.7">P29</text>
<text x="160.5" y="101.2">P32</text>
<text x="172.3" y="96.1">P30</text>
<text x="172.3" y="98.7">P31</text>
<text x="172.3" y="101.2">P34</text>
<text x="180.8" y="97.5">P$41</text>
<text x="180.8" y="100.1">P$42</text>
<text x="211.8" y="97.5">P$66</text>
<text x="211.8" y="100.1">P$67</text>
<text x="221.4" y="96.1">AN11</text>
<text x="221.4" y="98.7">AN13</text>
<text x="221.4" y="101.2">AN15</text>
<text x="231.7" y="96.1">AN10</text>
<text x="231.7" y="98.7">AN12</text>
<text x="231.7" y="101.2">AN14</text>
<text x="241.7" y="97.5">P$91</text>
<text x="241.7" y="100.1">P$92</text>
<text x="56.9" y="107.7">25</text>
<text x="56.9" y="105.2">27</text>
<text x="56.9" y="102.6">29</text>
<text x="69.1" y="107.7">26</text>
<text x="69.1" y="105.2">28</text>
<text x="69.1" y="102.6">30</text>
<text x="106.4" y="107.7">1</text>
<text x="117.3" y="107.7">2</text>
<text x="150.8" y="102.6">P$18</text>
<text x="150.8" y="105.2">P$19</text>
<text x="150.8" y="107.7">P$20</text>
<text x="160.5" y="103.7">P33</text>
<text x="160.5" y="106.3">P36</text>
<text x="172.3" y="103.7">P35</text>
<text x="172.3" y="106.3">P38</text>
<text x="180.8" y="102.6">P$43</text>
<text x="180.8" y="105.2">P$44</text>
<text x="180.8" y="107.7">P$45</text>
<text x="211.8" y="102.6">P$68</text>
<text x="211.8" y="105.2">P$69</text>
<text x="211.8" y="107.7">P$70</text>
<text x="221.4" y="103.7">AN16</text>
<text x="221.4" y="106.3">AN17</text>
<text x="233.3" y="103.7">P48</text>
<text x="233.3" y="106.3">P49</text>
<text x="241.7" y="102.6">P$93</text>
<text x="241.7" y="105.2">P$94</text>
<text x="241.7" y="107.7">P$95</text>
<text x="56.9" y="112.8">21</text>
<text x="56.9" y="110.2">23</text>
<text x="69.1" y="112.8">22</text>
<text x="69.1" y="110.2">24</text>
<text x="106.4" y="110.2">3</text>
<text x="106.4" y="112.8">5</text>
<text x="117.3" y="110.2">4</text>
<text x="117.3" y="112.8">6</text>
<text x="150.8" y="110.2">P$21</text>
<text x="150.8" y="112.8">P$22</text>
<text x="160.5" y="108.8">P37</text>
<text x="160.5" y="111.3">P40</text>
<text x="160.5" y="113.9">P41</text>
<text x="172.3" y="108.8">P39</text>
<text x="172.3" y="111.3">P42</text>
<text x="172.3" y="113.9">P43</text>
<text x="180.8" y="110.2">P$46</text>
<text x="180.8" y="112.8">P$47</text>
<text x="211.8" y="110.2">P$71</text>
<text x="211.8" y="112.8">P$72</text>
<text x="221.4" y="108.8">AN18</text>
<text x="221.4" y="111.3">AN19</text>
<text x="221.4" y="113.9">AN20</text>
<text x="233.3" y="108.8">P50</text>
<text x="233.3" y="111.3">P51</text>
<text x="233.3" y="113.9">P52</text>
<text x="241.7" y="110.2">P$96</text>
<text x="241.7" y="112.8">P$97</text>
<text x="56.9" y="117.8">17</text>
<text x="56.9" y="115.3">19</text>
<text x="69.1" y="117.8">18</text>
<text x="69.1" y="115.3">20</text>
<text x="106.4" y="115.3">7</text>
<text x="106.4" y="117.8">9</text>
<text x="117.3" y="115.3">8</text>
<text x="117.3" y="117.8">10</text>
<text x="150.8" y="115.3">P$23</text>
<text x="150.8" y="117.8">P$24</text>
<text x="160.5" y="116.4">P44</text>
<text x="160.5" y="119">P45</text>
<text x="172.3" y="116.4">P46</text>
<text x="172.3" y="119">P47</text>
<text x="180.8" y="115.3">P$48</text>
<text x="180.8" y="117.8">P$49</text>
<text x="211.8" y="115.3">P$73</text>
<text x="211.8" y="117.8">P$74</text>
<text x="221.4" y="116.4">AN21</text>
<text x="221.4" y="119">AN22</text>
<text x="233.3" y="116.4">P53</text>
<text x="233.3" y="119">P54</text>
<text x="241.7" y="115.3">P$98</text>
<text x="241.7" y="117.8">P$99</text>
<text x="56.9" y="125.5">11</text>
<text x="56.9" y="122.9">13</text>
<text x="56.9" y="120.4">15</text>
<text x="69.1" y="125.5">12</text>
<text x="69.1" y="122.9">14</text>
<text x="69.1" y="120.4">16</text>
<text x="105.2" y="120.4">11</text>
<text x="105.2" y="122.9">13</text>
<text x="105.2" y="125.5">15</text>
<text x="117.3" y="120.4">12</text>
<text x="117.3" y="122.9">14</text>
<text x="117.3" y="125.5">16</text>
<text x="150.8" y="120.4">P$25</text>
<text x="160.5" y="121.5">GND</text>
<text x="171.1" y="121.5">+3V3</text>
<text x="180.8" y="120.4">P$50</text>
<text x="211.8" y="120.4">P$75</text>
<text x="221.4" y="121.5">AN23</text>
<text x="233.3" y="121.5">P55</text>
<text x="241.7" y="120.4">P$100</text>
<text x="58.1" y="130.5">7</text>
<text x="58.1" y="128">9</text>
<text x="69.1" y="130.5">8</text>
<text x="69.1" y="128">10</text>
<text x="105.2" y="128">17</text>
<text x="105.2" y="130.5">19</text>
<text x="117.3" y="128">18</text>
<text x="117.3" y="130.5">20</text>
<text x="182.6" y="130.5">P$101</text>
<text x="193.5" y="131.7">H0</text>
<text x="198.8" y="131.7">H1</text>
<text x="206.2" y="130.5">P$102</text>
<text x="58.1" y="135.6">3</text>
<text x="58.1" y="133.1">5</text>
<text x="69.1" y="135.6">4</text>
<text x="69.1" y="133.1">6</text>
<text x="105.2" y="133.1">21</text>
<text x="105.2" y="135.6">23</text>
<text x="117.3" y="133.1">22</text>
<text x="117.3" y="135.6">24</text>
<text x="182.6" y="135.6">P$1</text>
<text x="186.4" y="135.6">03</text>
<text x="193.5" y="136.7">H2</text>
<text x="198.8" y="136.7">H3</text>
<text x="206.2" y="135.6">P$104</text>
<text x="58.1" y="138.2">1</text>
<text x="69.1" y="138.2">2</text>
<text x="105.2" y="138.2">25</text>
<text x="117.3" y="138.2">26</text>
</g>
</svg>
